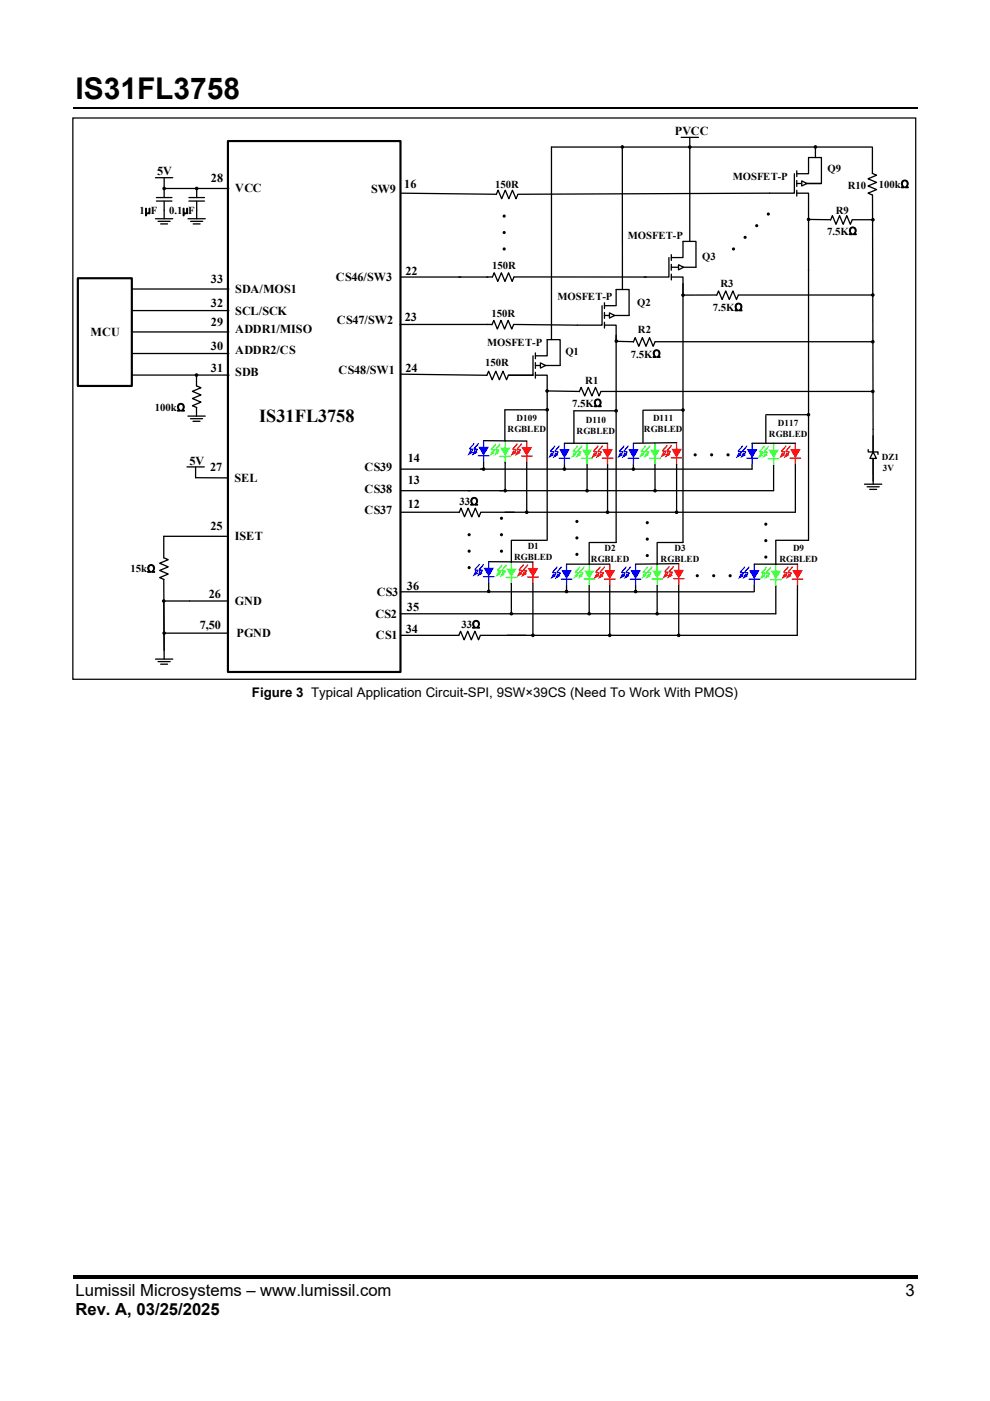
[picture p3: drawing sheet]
<svg xmlns="http://www.w3.org/2000/svg" width="210mm" height="297mm" viewBox="0 0 210 297" stroke-linecap="round" stroke-linejoin="round" font-family="sans-serif">
<path d="M15.5 22.8h179" fill="none" stroke="#000" stroke-width=".34"/>
<path d="M15.5 270.3h179v.8h-179z" fill="#000"/>
<path d="M48.3 29.9h36.6v112.6h-36.6z" fill="none" stroke="#000" stroke-width=".46"/>
<g fill="none" stroke="#000" stroke-width=".27">
<path d="M33 37.7h3.6M34.8 37.7v4.2M34.8 40h13.7M41.7 40v1.9M33 46.4h3.6M33.2 41.9h3.3M33.2 42.6h3.3M33.5 46.9h2.6M34.1 47.5h1.4M34.8 42.7v3.7M39.9 46.4h3.6M40.1 41.9h3.3"/>
<path d="M40.1 42.6h3.3M40.4 46.9h2.6M41 47.5h1.4M41.7 42.7v3.7M34.7 113.7h13.5M34.8 118.3l.9 .4-1.8 .7 1.8 .8-1.8 .7 1.8 .8-1.8 .8 .9 .4M33 139.7h3.6M48.5 127.4h-13.8l.1 12.3M33.5 140.3h2.6M34.1 140.8h1.4"/>
</g>
<g fill="#000">
<circle cx="34.8" cy="40" r=".27"/>
<circle cx="41.7" cy="40" r=".27"/>
</g>
<g fill="none" stroke="#000" stroke-width=".21">
<circle cx="34.8" cy="40" r=".27"/>
<circle cx="41.7" cy="40" r=".27"/>
</g>
<path d="M101.5 94.7h2.2l-1.1 1.9z" fill="#00f"/>
<path d="M100.5 94l-.8 1.1 .6 .2-.3 .4M101.5 96.6h2.2" fill="none" stroke="#00f" stroke-width=".27"/>
<path d="M99.7 95.4l.7 .6-1.3 .6z" fill="#00f"/>
<path d="M101.5 94l-.9 1.1v.1l.6 .1-.3 .4" fill="none" stroke="#00f" stroke-width=".27"/>
<path d="M100.7 95.4l.6 .6-1.2 .6z" fill="#00f"/>
<path d="M102.6 93.4v1.4M102.6 96.6v1.4" fill="none" stroke="#00f" stroke-width=".27"/>
<path d="M106 94.9h2.3l-1.2 1.9z" fill="#6f6"/>
<path d="M105.1 94.2l-.9 1.1 .7 .1-.3 .5M106 96.8h2.3" fill="none" stroke="#0f0" stroke-width=".27"/>
<path d="M104.3 95.5l.6 .6-1.2 .7z" fill="#6f6"/>
<path d="M106 94.2l-.8 1v.2h.6l-.3 .5" fill="none" stroke="#0f0" stroke-width=".27"/>
<path d="M105.2 95.5l.7 .6-1.3 .7z" fill="#6f6"/>
<path d="M107.1 93.6v1.4M107.1 96.8v1.4" fill="none" stroke="#0f0" stroke-width=".27"/>
<path d="M110.6 94.8h2.3l-1.2 1.9z" fill="#f00"/>
<path d="M109.7 94.1l-.9 1.1 .6 .1-.3 .5M110.6 96.7h2.3" fill="none" stroke="#f00" stroke-width=".27"/>
<path d="M108.9 95.4l.6 .6-1.2 .7z" fill="#f00"/>
<path d="M110.6 94.1l-.9 1.1 .1 .1 .6 .1-.4 .4" fill="none" stroke="#f00" stroke-width=".27"/>
<path d="M109.8 95.4l.6 .6-1.2 .7z" fill="#f00"/>
<path d="M111.7 93.5v1.4M111.7 96.7v1.4" fill="none" stroke="#f00" stroke-width=".27"/>
<g fill="none" stroke="#000" stroke-width=".27">
<path d="M84.9 58.7h18.6M104.4 58.7h-1.1M84.9 68.8h18.5M85.1 79.3l18.2 .3M127.7 64.8v4.1l-18.8-.1M128.2 68.9h2.5v3.5M128.2 64.2v1.2M128.2 66.3v1.2M128.2 68.3v1.3M128.2 66.9h5.2M130.7 61.4v3.4h-2.5M34.7 113.7v4.6"/>
<path d="M41.5 101.3h6.9M34.7 122.9l.1 15"/>
</g>
<circle cx="34.7" cy="127.4" r=".28" fill="#000"/>
<circle cx="34.7" cy="127.4" r=".28" fill="none" stroke="#000" stroke-width=".21"/>
<path d="M129.3 66.3l1.1 .6-1.1 .5z" fill="#fff"/>
<path d="M104.4 58.8l.4-1 .8 1.9 .7-1.9 .8 1.9 .8-1.9 .7 1.9 .4-.9M141.9 54.6v4.1h-5.3M142.4 58.7h2.5v3.5M142.4 54v1.2M142.4 56v1.3M142.4 58.1v1.3M142.4 56.7h5.2M144.9 51.2v3.4h-2.5M129.3 66.3l1.1 .6-1.1 .5z" fill="none" stroke="#000" stroke-width=".27"/>
<path d="M143.9 56.1l1.1 .6-1.1 .5z" fill="#fff"/>
<path d="M143.9 56.1l1.1 .6-1.1 .5zM113.1 75.4v4.1h-5.3M113.6 77.5h5.2M113.6 79.5h2.5v3.5M113.6 74.8v1.3M113.6 76.9v1.2M113.6 78.9v1.3M116.1 72v3.4h-2.5" fill="none" stroke="#000" stroke-width=".27"/>
<path d="M114.6 76.9l1.1 .6-1.1 .5z" fill="#fff"/>
<g fill="none" stroke="#000" stroke-width=".27">
<path d="M117 31.2v40.8M132 31.2v30.2M144.5 29.1h3.6M146.3 31.2v19.9M168.5 36.8v4.2l-58.7 .2M169 38.9h5.2M169 36.2v1.2M169 38.3v1.2M171.5 33.4v3.4h-2.5M109 58.7h28.1M144.9 51.2h2.7v5.5M169 41h2.5v3.4"/>
<path d="M169 40.3v1.3M103.3 68.8h1.1M103.3 79.6l.3-.9 .8 1.8 .8-1.8 .7 1.8 .8-1.8 .7 1.8 .4-.9M104.4 68.9l.3-1 .8 1.9 .8-1.9 .7 1.9 .8-1.9 .7 1.9 .4-.9M114.6 76.9l1.1 .6-1.1 .5zM116.1 72h2.7v5.5M130.7 61.4h2.7v5.5"/>
</g>
<path d="M170.1 38.4l1.1 .5-1.1 .5z" fill="#fff"/>
<g fill="none" stroke="#000" stroke-width=".27">
<path d="M117 31.2h68M170.1 38.4l1.1 .5-1.1 .5zM185 36.8l.9 .3-1.8 .8 1.8 .8-1.8 .7 1.8 .8-1.8 .8 .9 .3M171.5 44.4v70.2M171.5 46.5l4.7 .1M176.2 46.7l.4-1 .7 1.9 .8-1.9 .7 1.9 .8-1.9 .8 1.9 .3-.9M180.7 46.6h4.4M185.1 41.3l.1 60.7M130.7 72.4l3.6 .1M134.3 72.5l.4-.9 .8 1.8 .7-1.8 .8 1.8 .8-1.8 .7 1.8 .4-.9M138.9 72.5h46.2M144.9 60.1v54.9"/>
<path d="M185.1 62.5l-28.5 .1-.4 .9-.8-1.8-.7 1.8-.8-1.8-.7 1.8-.8-1.8-.4 .9h-7.1M116.1 83v31.6M122.9 83l.4-.9 .7 1.8 .8-1.8 .7 1.8 .8-1.8 .8 1.8 .3-.9M127.4 83h57.7"/>
</g>
<path d="M185.2 95.8l.7 1.4h-1.4z" fill-rule="evenodd" fill="#fff"/>
<path d="M107.8 79.6h5.3M102.6 93.4l9.1 .1M116.1 86.9h-9v6.5M184.1 95.3v.5h2.1v.6M185.2 95.8l.7 1.4h-1.4zM183.4 102.7h3.6M183.9 103.2h2.6M184.5 103.8h1.4M185.2 100.8v1.9" fill="none" stroke="#000" stroke-width=".27"/>
<path d="M118.6 95.2h2.3l-1.2 2z" fill="#00f"/>
<path d="M117.7 94.6l-.9 1 .6 .2-.3 .5M118.6 97.2h2.3" fill="none" stroke="#00f" stroke-width=".27"/>
<path d="M116.9 95.9l.6 .6-1.2 .7z" fill="#00f"/>
<path d="M118.6 94.6l-.9 1 .7 .2-.4 .5" fill="none" stroke="#00f" stroke-width=".27"/>
<path d="M117.8 95.9l.6 .6-1.2 .7z" fill="#00f"/>
<path d="M119.7 94v1.3M119.7 97.2v1.4" fill="none" stroke="#00f" stroke-width=".27"/>
<path d="M123.4 95.2h2.3l-1.2 2z" fill="#6f6"/>
<path d="M122.5 94.6l-.9 1 .6 .2-.3 .5M123.4 97.2h2.3" fill="none" stroke="#0f0" stroke-width=".27"/>
<path d="M121.7 95.9l.6 .6-1.2 .7z" fill="#6f6"/>
<path d="M123.4 94.6l-.9 1 .1 .1 .6 .1-.3 .5" fill="none" stroke="#0f0" stroke-width=".27"/>
<path d="M122.6 95.9l.6 .6-1.2 .7z" fill="#6f6"/>
<path d="M124.5 94v1.3M124.5 97.2v1.4" fill="none" stroke="#0f0" stroke-width=".27"/>
<path d="M127.7 95.2h2.3l-1.1 2z" fill="#f00"/>
<path d="M126.8 94.6l-.9 1.1 .7 .1-.3 .5M127.7 97.2h2.3" fill="none" stroke="#f00" stroke-width=".27"/>
<path d="M126 95.9l.7 .6-1.3 .7z" fill="#f00"/>
<path d="M127.7 94.6l-.8 1 .6 .2-.3 .5" fill="none" stroke="#f00" stroke-width=".27"/>
<path d="M127 95.9l.6 .6-1.3 .7z" fill="#f00"/>
<path d="M128.9 94v1.3M128.9 97.2v1.4" fill="none" stroke="#f00" stroke-width=".27"/>
<path d="M119.7 94h9.2M121.7 87.1h9" fill="none" stroke="#000" stroke-width=".27"/>
<path d="M133.2 95.2h2.3l-1.1 2z" fill="#00f"/>
<path d="M132.3 94.6l-.9 1.1 .7 .1-.3 .5M133.2 97.2h2.3" fill="none" stroke="#00f" stroke-width=".27"/>
<path d="M131.5 95.9l.6 .6-1.2 .7z" fill="#00f"/>
<path d="M133.2 94.6l-.8 1 .6 .2-.3 .5" fill="none" stroke="#00f" stroke-width=".27"/>
<path d="M132.4 95.9l.7 .6-1.3 .7z" fill="#00f"/>
<path d="M134.3 94v1.3M134.4 97.2l-.1 1.4" fill="none" stroke="#00f" stroke-width=".27"/>
<path d="M137.8 95.2h2.3l-1.2 2z" fill="#6f6"/>
<path d="M136.9 94.6l-.9 1.1 .7 .1-.4 .5M137.8 97.2h2.3" fill="none" stroke="#0f0" stroke-width=".27"/>
<path d="M136.1 95.9l.6 .6-1.2 .7z" fill="#6f6"/>
<path d="M137.8 94.6l-.9 1 .7 .2-.3 .5" fill="none" stroke="#0f0" stroke-width=".27"/>
<path d="M137 95.9l.6 .6-1.2 .7z" fill="#6f6"/>
<path d="M138.9 94v1.3M138.9 97.2v1.4" fill="none" stroke="#0f0" stroke-width=".27"/>
<path d="M142.4 95.1h2.3l-1.2 1.9z" fill="#f00"/>
<path d="M141.5 94.5l-.9 1 .6 .2-.3 .5M142.4 97h2.3" fill="none" stroke="#f00" stroke-width=".27"/>
<path d="M140.7 95.8l.6 .6-1.2 .6z" fill="#f00"/>
<path d="M142.4 94.5l-.9 1 .6 .2-.3 .5" fill="none" stroke="#f00" stroke-width=".27"/>
<path d="M141.6 95.8l.6 .6-1.2 .6z" fill="#f00"/>
<path d="M143.5 93.9v1.3M143.5 97v1.4" fill="none" stroke="#f00" stroke-width=".27"/>
<g fill="none" stroke="#000" stroke-width=".27">
<path d="M130.7 71.1v43.9M85.1 99.5h74.4M107.1 98v6M111.7 98.1v10.5M119.7 98.6v.9M121.7 87.1v6.9M124.5 98.6v5.4M128.9 98.6v10M134.3 98.6v.9M136.4 87.1v6.8M138.9 98.6v5.4M143.5 98.4v10.2"/>
<path d="M143.5 93.9l-9.2 .1M144.9 86.9l-8.5 .1M84.9 104h79.2M97.4 108.7l.4-1 .7 1.9 .8-1.9 .8 1.9 .7-1.9 .8 1.9 .4-.9M102 108.6h66.7M108.6 114.6h7.3"/>
</g>
<path d="M147.4 96.4h9.2" fill="none" stroke="#000" stroke-width=".7" stroke-dasharray="0 3.5"/>
<path d="M158.4 95.2h2.3l-1.2 2z" fill="#00f"/>
<path d="M157.5 94.6l-.9 1 .6 .2-.3 .5M158.4 97.2h2.3" fill="none" stroke="#00f" stroke-width=".27"/>
<path d="M156.7 95.9l.6 .6-1.2 .7z" fill="#00f"/>
<path d="M158.4 94.6l-.9 1 .7 .2-.4 .5" fill="none" stroke="#00f" stroke-width=".27"/>
<path d="M157.6 95.9l.6 .6-1.2 .7z" fill="#00f"/>
<path d="M159.5 94v1.3M159.5 97.2v1.4" fill="none" stroke="#00f" stroke-width=".27"/>
<path d="M163 95.4h2.2l-1.1 1.8z" fill="#6f6"/>
<path d="M162.1 94.7l-.9 1.1 .6 .1-.3 .5M163 97.2h2.2" fill="none" stroke="#0f0" stroke-width=".27"/>
<path d="M161.2 96l.7 .6-1.2 .6z" fill="#6f6"/>
<path d="M163 94.7l-.4 .5a.48 .48 0 0 0-.4 .6l.5 .1-.3 .5" fill="none" stroke="#0f0" stroke-width=".27"/>
<path d="M162.2 96l.6 .6-1.2 .6z" fill="#6f6"/>
<path d="M164.1 94v1.4M164.1 97.2v1.4" fill="none" stroke="#0f0" stroke-width=".27"/>
<path d="M167.6 95.2h2.2l-1.1 2z" fill="#f00"/>
<path d="M166.7 94.6l-.9 1.1 .6 .1-.3 .5M167.6 97.2h2.2" fill="none" stroke="#f00" stroke-width=".27"/>
<path d="M165.9 95.9l.6 .6-1.2 .7z" fill="#f00"/>
<path d="M167.6 94.6l-.9 1 .1 .1 .5 .1-.3 .5" fill="none" stroke="#f00" stroke-width=".27"/>
<path d="M166.8 95.9l.6 .6-1.2 .7z" fill="#f00"/>
<path d="M168.7 94v1.3M168.7 97.2v1.4" fill="none" stroke="#f00" stroke-width=".27"/>
<path d="M159.5 94h9.2M159.5 98.6v.9M162.4 87.9h9.1M162.4 88.1v5.9M164.1 98.6v5.4M168.7 98.6v10M139.5 115h5.3M164.6 114.6h6.8" fill="none" stroke="#000" stroke-width=".27"/>
<path d="M102.5 120.4h2.3l-1.1 1.9z" fill="#00f"/>
<path d="M101.6 119.7l-.9 1.1 .7 .1-.3 .5M102.5 122.3h2.3" fill="none" stroke="#00f" stroke-width=".27"/>
<path d="M100.8 121l.7 .6-1.3 .7z" fill="#00f"/>
<path d="M102.5 119.7l-.8 1.1 .6 .1-.3 .5" fill="none" stroke="#00f" stroke-width=".27"/>
<path d="M101.7 121l.7 .6-1.2 .7z" fill="#00f"/>
<path d="M103.7 119.1v1.4M103.7 122.3v1.4" fill="none" stroke="#00f" stroke-width=".27"/>
<path d="M107.3 120.5h2.3l-1.1 1.9z" fill="#6f6"/>
<path d="M106.4 119.8l-.9 1.1 .7 .2-.3 .4M107.3 122.4h2.3" fill="none" stroke="#0f0" stroke-width=".27"/>
<path d="M105.6 121.2l.7 .6-1.3 .6z" fill="#6f6"/>
<path d="M107.3 119.8l-.8 1.1 .6 .2-.3 .4" fill="none" stroke="#0f0" stroke-width=".27"/>
<path d="M106.6 121.2l.6 .6-1.2 .6z" fill="#6f6"/>
<path d="M108.5 119.3v1.3M108.5 122.4v1.4" fill="none" stroke="#0f0" stroke-width=".27"/>
<path d="M111.9 120.5h2.3l-1.1 1.8z" fill="#f00"/>
<path d="M111 119.8l-.9 1.1 .7 .1-.4 .5M111.9 122.3h2.3" fill="none" stroke="#f00" stroke-width=".27"/>
<path d="M110.2 121.1l.6 .6-1.2 .6z" fill="#f00"/>
<path d="M111.9 119.8l-.9 1 .7 .2-.3 .5" fill="none" stroke="#f00" stroke-width=".27"/>
<path d="M111.1 121.1l.7 .6-1.3 .6z" fill="#f00"/>
<path d="M113 119.2v1.3M113.1 122.3l-.1 1.4" fill="none" stroke="#f00" stroke-width=".27"/>
<path d="M103.7 119.1l9.3 .1M103.7 123.7v1.7" fill="none" stroke="#000" stroke-width=".27"/>
<path d="M119 120.9h2.3l-1.1 1.9z" fill="#00f"/>
<path d="M118.1 120.2l-.9 1.1 .7 .2-.3 .4M119 122.8h2.3" fill="none" stroke="#00f" stroke-width=".27"/>
<path d="M117.3 121.5l.7 .6-1.3 .7z" fill="#00f"/>
<path d="M119 120.2l-.8 1.1 .5 .1a.3 .3 0 0 1 .1 .3 .3 .3 0 0 1-.3 .2" fill="none" stroke="#00f" stroke-width=".27"/>
<path d="M118.3 121.5l.6 .6-1.2 .7z" fill="#00f"/>
<path d="M120.2 119.6v1.4M120.2 122.8v1.4" fill="none" stroke="#00f" stroke-width=".27"/>
<path d="M123.8 120.9h2.3l-1.1 1.9z" fill="#6f6"/>
<path d="M122.9 120.2l-.9 1.1 .7 .2-.3 .4M123.8 122.8h2.3" fill="none" stroke="#0f0" stroke-width=".27"/>
<path d="M122.1 121.5l.7 .6-1.3 .7z" fill="#6f6"/>
<path d="M123.8 120.2l-.8 1.1 .5 .1a.3 .3 0 0 1 .1 .3 .3 .3 0 0 1-.3 .2" fill="none" stroke="#0f0" stroke-width=".27"/>
<path d="M123.1 121.5l.6 .6-1.2 .7z" fill="#6f6"/>
<path d="M125 119.6v1.4M125 122.8v1.4" fill="none" stroke="#0f0" stroke-width=".27"/>
<path d="M128.2 120.9h2.3l-1.2 1.9z" fill="#f00"/>
<path d="M127.3 120.2l-.9 1.1 .6 .2-.3 .4M128.2 122.8h2.3" fill="none" stroke="#f00" stroke-width=".27"/>
<path d="M126.5 121.5l.6 .6-1.2 .7z" fill="#f00"/>
<path d="M128.2 120.2l-.9 1.1 .1 .1 .6 .1-.3 .4" fill="none" stroke="#f00" stroke-width=".27"/>
<path d="M127.4 121.5l.6 .6-1.2 .7z" fill="#f00"/>
<path d="M129.3 119.6v1.4M129.3 122.8v1.4" fill="none" stroke="#f00" stroke-width=".27"/>
<path d="M120.2 119.6h9.1M125.1 115h5.6" fill="none" stroke="#000" stroke-width=".27"/>
<path d="M133.7 120.9h2.3l-1.2 1.9z" fill="#00f"/>
<path d="M132.8 120.2l-.9 1.1 .6 .1-.3 .5M133.7 122.8h2.3" fill="none" stroke="#00f" stroke-width=".27"/>
<path d="M132 121.5l.6 .6-1.2 .7z" fill="#00f"/>
<path d="M133.7 120.2l-.9 1.1 .1 .1 .6 .1-.4 .4" fill="none" stroke="#00f" stroke-width=".27"/>
<path d="M132.9 121.5l.6 .6-1.2 .7z" fill="#00f"/>
<path d="M134.8 119.6v1.4M134.8 122.8v1.4" fill="none" stroke="#00f" stroke-width=".27"/>
<path d="M138.3 120.9h2.2l-1.1 1.9z" fill="#6f6"/>
<path d="M137.4 120.2l-.9 1.1 .6 .1-.3 .5M138.3 122.8h2.2" fill="none" stroke="#0f0" stroke-width=".27"/>
<path d="M136.5 121.5l.7 .6-1.2 .7z" fill="#6f6"/>
<path d="M138.3 120.2l-.9 1.1 .6 .2-.3 .4" fill="none" stroke="#0f0" stroke-width=".27"/>
<path d="M137.5 121.5l.6 .6-1.2 .7z" fill="#6f6"/>
<path d="M139.4 119.6v1.4M139.4 122.8v1.4" fill="none" stroke="#0f0" stroke-width=".27"/>
<path d="M142.8 120.8h2.3l-1.1 1.9z" fill="#f00"/>
<path d="M141.9 120.1l-.9 1.1 .7 .1-.3 .5M142.8 122.7h2.3" fill="none" stroke="#f00" stroke-width=".27"/>
<path d="M141.1 121.4l.7 .6-1.3 .7z" fill="#f00"/>
<path d="M142.8 120.1l-.3 .5a.63 .63 0 0 0-.5 .6l.6 .1-.3 .5" fill="none" stroke="#f00" stroke-width=".27"/>
<path d="M142 121.4l.7 .6-1.3 .7z" fill="#f00"/>
<path d="M144 119.5v1.4M144 122.7v1.4" fill="none" stroke="#f00" stroke-width=".27"/>
<g fill="none" stroke="#000" stroke-width=".27">
<path d="M108.5 114.6v4.7M125 115v4.6M139.4 115v4.6M144 119.5l-9.2 .1M84.9 130.1h79.6M84.9 125.5h75M97.3 134.7l.4-.9 .7 1.9 .8-1.9 .8 1.9 .7-1.9 .8 1.9 .4-1M101.9 134.7h67.2M108.5 123.6v6.5M113 123.7v11M120.2 124.2v1.2M125 124.2v5.9"/>
<path d="M129.3 124.2v10.5M134.8 124.2v1.2M139.4 124.2v5.9M144 124.1v10.6"/>
</g>
<path d="M147.9 122.1h9.2" fill="none" stroke="#000" stroke-width=".7" stroke-dasharray="0 3.5"/>
<path d="M158.9 120.9h2.2l-1.1 1.9z" fill="#00f"/>
<path d="M157.9 120.2l-.9 1.1 .7 .2-.3 .4M158.9 122.8h2.2" fill="none" stroke="#00f" stroke-width=".27"/>
<path d="M157.1 121.5l.7 .6-1.3 .7z" fill="#00f"/>
<path d="M158.9 120.2l-.9 1.1 .6 .1-.3 .5" fill="none" stroke="#00f" stroke-width=".27"/>
<path d="M158.1 121.5l.6 .6-1.2 .7z" fill="#00f"/>
<path d="M160 119.6v1.4M160 122.8v1.4" fill="none" stroke="#00f" stroke-width=".27"/>
<path d="M163.4 121h2.3l-1.2 1.9z" fill="#6f6"/>
<path d="M162.5 120.3l-.9 1.1 .7 .1-.4 .5M163.4 122.9h2.3" fill="none" stroke="#0f0" stroke-width=".27"/>
<path d="M161.7 121.6l.6 .6-1.2 .7z" fill="#6f6"/>
<path d="M163.4 120.3l-.8 1v.2h.6l-.3 .5" fill="none" stroke="#0f0" stroke-width=".27"/>
<path d="M162.6 121.6l.7 .6-1.3 .7z" fill="#6f6"/>
<path d="M164.5 119.7v1.4M164.5 122.9v1.4" fill="none" stroke="#0f0" stroke-width=".27"/>
<path d="M168 120.9h2.3l-1.1 1.9z" fill="#f00"/>
<path d="M167.1 120.2l-.8 1.1 .6 .2-.3 .4M168 122.8h2.3" fill="none" stroke="#f00" stroke-width=".27"/>
<path d="M166.3 121.5l.7 .6-1.2 .7z" fill="#f00"/>
<path d="M168 120.2l-.8 1.1 .6 .2-.3 .4" fill="none" stroke="#f00" stroke-width=".27"/>
<path d="M167.3 121.5l.6 .6-1.2 .7z" fill="#f00"/>
<path d="M169.1 119.6v1.4M169.2 122.8l-.1 1.4" fill="none" stroke="#f00" stroke-width=".27"/>
<g fill="none" stroke="#000" stroke-width=".27">
<path d="M146.3 29.1v2.3M171.5 33.4h2.7v5.5M173 31.2v2.2M185 31.3v5.5M85.1 41l20.2 .2M105.3 41.2l.3-.9 .8 1.8 .8-1.8 .7 1.8 .8-1.8 .8 1.8 .3-.9M28 70.4h20.5M28 61.3h20.5M28 75h20.5M28 65.8h20.5M28 79.5h20.6M41.7 79.5v2.3"/>
<path d="M39.7 99h3.6M39.9 88.2h3.6M40.4 88.8h2.6M40.9 89.3h1.5M41.5 99v2.3M41.7 86.4v1.8M41.7 81.8l.9 .4-1.8 .8 1.8 .7-1.8 .8 1.8 .8-1.8 .7 .9 .4M102.6 98v1.5M116 82.9l6.9 .1M85.1 108.6h12.3M160 119.6h9.1M164.5 114.6v5.1"/>
<path d="M34.8 134.2h13.4M84.9 134.7h12.4M160 124.2v1.2M164.5 124.3v5.8M169.1 124.2v10.5"/>
</g>
<path d="M106.9 52.8v-9.2M155.6 52.8l8.2-8.3M99.5 113.4v9.1M106.4 116.9v-9.2M122.4 117.5v-9.1M137.3 117.8v-9.2M162.4 118.1v-9.1" fill="none" stroke="#000" stroke-width=".7" stroke-dasharray="0 3.5"/>
<g fill="#000">
<circle cx="132" cy="31.2" r=".28"/>
<circle cx="146.3" cy="31.2" r=".27"/>
<circle cx="173" cy="31.2" r=".28"/>
<circle cx="171.5" cy="46.5" r=".27"/>
<circle cx="185.1" cy="46.6" r=".28"/>
<circle cx="41.7" cy="79.5" r=".28"/>
<circle cx="130.7" cy="72.3" r=".27"/>
<circle cx="144.9" cy="62.6" r=".28"/>
<circle cx="185.1" cy="62.5" r=".27"/>
<circle cx="185.1" cy="72.5" r=".28"/>
<circle cx="102.6" cy="99.5" r=".27"/>
<circle cx="116" cy="82.9" r=".27"/>
<circle cx="116.1" cy="86.9" r=".27"/>
<circle cx="119.7" cy="99.5" r=".27"/>
<circle cx="130.7" cy="87.1" r=".28"/>
<circle cx="134.3" cy="99.5" r=".27"/>
<circle cx="144.9" cy="86.9" r=".27"/>
<circle cx="171.5" cy="87.9" r=".27"/>
<circle cx="185.1" cy="83" r=".28"/>
<circle cx="107.1" cy="104" r=".27"/>
<circle cx="111.7" cy="108.6" r=".28"/>
<circle cx="124.5" cy="104" r=".27"/>
<circle cx="128.9" cy="108.6" r=".28"/>
<circle cx="138.9" cy="104" r=".27"/>
<circle cx="143.5" cy="108.6" r=".27"/>
<circle cx="34.8" cy="134.2" r=".27"/>
<circle cx="103.7" cy="125.4" r=".28"/>
<circle cx="108.5" cy="130.1" r=".27"/>
<circle cx="113" cy="134.7" r=".28"/>
<circle cx="120.2" cy="125.4" r=".28"/>
<circle cx="125" cy="130.1" r=".27"/>
<circle cx="129.3" cy="134.7" r=".27"/>
<circle cx="134.8" cy="125.4" r=".28"/>
<circle cx="139.4" cy="130.1" r=".27"/>
<circle cx="144" cy="134.7" r=".27"/>
</g>
<g fill="none" stroke="#000" stroke-width=".21">
<circle cx="132" cy="31.2" r=".28"/>
<circle cx="146.3" cy="31.2" r=".27"/>
<circle cx="173" cy="31.2" r=".28"/>
<circle cx="171.5" cy="46.5" r=".27"/>
<circle cx="185.1" cy="46.6" r=".28"/>
<circle cx="41.7" cy="79.5" r=".28"/>
<circle cx="130.7" cy="72.3" r=".27"/>
<circle cx="144.9" cy="62.6" r=".28"/>
<circle cx="185.1" cy="62.5" r=".27"/>
<circle cx="185.1" cy="72.5" r=".28"/>
<circle cx="102.6" cy="99.5" r=".27"/>
<circle cx="116" cy="82.9" r=".27"/>
<circle cx="116.1" cy="86.9" r=".27"/>
<circle cx="119.7" cy="99.5" r=".27"/>
<circle cx="130.7" cy="87.1" r=".28"/>
<circle cx="134.3" cy="99.5" r=".27"/>
<circle cx="144.9" cy="86.9" r=".27"/>
<circle cx="171.5" cy="87.9" r=".27"/>
<circle cx="185.1" cy="83" r=".28"/>
<circle cx="107.1" cy="104" r=".27"/>
<circle cx="111.7" cy="108.6" r=".28"/>
<circle cx="124.5" cy="104" r=".27"/>
<circle cx="128.9" cy="108.6" r=".28"/>
<circle cx="138.9" cy="104" r=".27"/>
<circle cx="143.5" cy="108.6" r=".27"/>
<circle cx="34.8" cy="134.2" r=".27"/>
<circle cx="103.7" cy="125.4" r=".28"/>
<circle cx="108.5" cy="130.1" r=".27"/>
<circle cx="113" cy="134.7" r=".28"/>
<circle cx="120.2" cy="125.4" r=".28"/>
<circle cx="125" cy="130.1" r=".27"/>
<circle cx="129.3" cy="134.7" r=".27"/>
<circle cx="134.8" cy="125.4" r=".28"/>
<circle cx="139.4" cy="130.1" r=".27"/>
<circle cx="144" cy="134.7" r=".27"/>
</g>
<path d="M16.5 59h11.5v22.8h-11.5z" fill="none" stroke="#000" stroke-width=".46"/>
<path d="M15.5 25h178.7v119h-178.7z" fill="none" stroke="#000" stroke-width=".26"/>
<text font-size="6.3" x="16" y="21">IS31FL3758</text>
<text font-size="3.9" x="55" y="89.5">IS31FL3758</text>
<g font-size="3.5">
<text x="16" y="274.7">Lumissil Microsystems – www.lumissil.com</text>
<text x="192.1" y="274.7">3</text>
<text x="16" y="278.8">Rev. A, 03/25/2025</text>
</g>
<text font-size="2.8" x="53.4" y="147.7">Figure 3 Typical Application Circuit-SPI, 9SW×39CS (Need To Work With PMOS)</text>
<g font-size="2.6">
<text x="143.1" y="28.7">PVCC</text>
<text x="33.3" y="37.1">5V</text>
<text x="44.7" y="38.5">28</text>
<text x="49.9" y="40.8">VCC</text>
<text x="78.7" y="41">SW9</text>
<text x="85.7" y="39.9">16</text>
<text x="71.2" y="59.6">CS46/SW3</text>
<text x="86" y="58.2">22</text>
<text x="44.7" y="60">33</text>
<text x="44.7" y="65.1">32</text>
<text x="49.9" y="62.2">SDA/MOS1</text>
<text x="19.2" y="71.2">MCU</text>
<text x="44.7" y="69.2">29</text>
<text x="49.9" y="66.7">SCL/SCK</text>
<text x="49.9" y="70.6">ADDR1/MISO</text>
<text x="71.5" y="68.7">CS47/SW2</text>
<text x="85.8" y="68.1">23</text>
<text x="44.7" y="74.2">30</text>
<text x="49.9" y="75.1">ADDR2/CS</text>
<text x="44.7" y="78.8">31</text>
<text x="49.9" y="79.7">SDB</text>
<text x="71.8" y="79.3">CS48/SW1</text>
<text x="86" y="78.8">24</text>
<text x="40.2" y="98.5">5V</text>
<text x="44.6" y="99.8">27</text>
<text x="77.3" y="99.9">CS39</text>
<text x="86.5" y="98">14</text>
<text x="49.7" y="102.1">SEL</text>
<text x="77.3" y="104.4">CS38</text>
<text x="86.5" y="107.6">12</text>
<text x="86.5" y="102.6">13</text>
<text x="44.7" y="112.3">25</text>
<text x="77.3" y="109">CS37</text>
<text x="49.8" y="114.6">ISET</text>
<text x="86.3" y="125">36</text>
<text x="44.3" y="126.9">26</text>
<text x="49.8" y="128.3">GND</text>
<text x="79.6" y="131">CS2</text>
<text x="79.9" y="126.4">CS3</text>
<text x="86.3" y="129.6">35</text>
<text x="42.4" y="133.3">7,50</text>
<text x="50.1" y="135.1">PGND</text>
<text x="79.7" y="135.6">CS1</text>
<text x="86" y="134.2">34</text>
</g>
<g font-size="2.3">
<text x="105.1" y="39.8">150R</text>
<text x="155.4" y="38.2">MOSFET-P</text>
<text x="175.5" y="36.4">Q9</text>
<text x="179.9" y="40">R10</text>
<text x="186.4" y="39.8">100kΩ</text>
<text x="29.6" y="45.3">1μF</text>
<text x="35.9" y="45.3">0.1μF</text>
<text x="177.3" y="45.3">R9</text>
<text x="133.2" y="50.6">MOSFET-P</text>
<text x="175.5" y="49.8">7.5KΩ</text>
<text x="104.4" y="57">150R</text>
<text x="148.9" y="55.1">Q3</text>
<text x="118.2" y="63.5">MOSFET-P</text>
<text x="135.2" y="65">Q2</text>
<text x="151.2" y="65.9">7.5KΩ</text>
<text x="152.8" y="60.9">R3</text>
<text x="104.2" y="67.3">150R</text>
<text x="135.3" y="70.7">R2</text>
<text x="102.9" y="77.7">150R</text>
<text x="103.3" y="73.4">MOSFET-P</text>
<text x="119.9" y="75.4">Q1</text>
<text x="133.8" y="75.8">7.5KΩ</text>
<text x="124.1" y="81.4">R1</text>
<text x="32.9" y="87.2">100kΩ</text>
<text x="121.3" y="86.2">7.5KΩ</text>
<text x="97.5" y="107.1">33Ω</text>
<text x="27.7" y="121.3">15kΩ</text>
<text x="97.9" y="133.2">33Ω</text>
</g>
<g font-size="1.9">
<text x="109.6" y="89.3">D109</text>
<text x="124.2" y="89.7">D110</text>
<text x="138.5" y="89.3">D111</text>
<text x="107.7" y="91.6">RGBLED</text>
<text x="122.3" y="92">RGBLED</text>
<text x="136.6" y="91.6">RGBLED</text>
<text x="163.1" y="92.8">RGBLED</text>
<text x="165" y="90.4">D117</text>
<text x="187" y="97.5">DZ1</text>
<text x="187.2" y="99.8">3V</text>
<text x="109" y="118.8">RGBLED</text>
<text x="111.9" y="116.4">D1</text>
<text x="125.3" y="119.1">RGBLED</text>
<text x="128.2" y="116.8">D2</text>
<text x="140.1" y="119.2">RGBLED</text>
<text x="143" y="116.9">D3</text>
<text x="165.3" y="119.1">RGBLED</text>
<text x="168.2" y="116.8">D9</text>
</g>
</svg>
